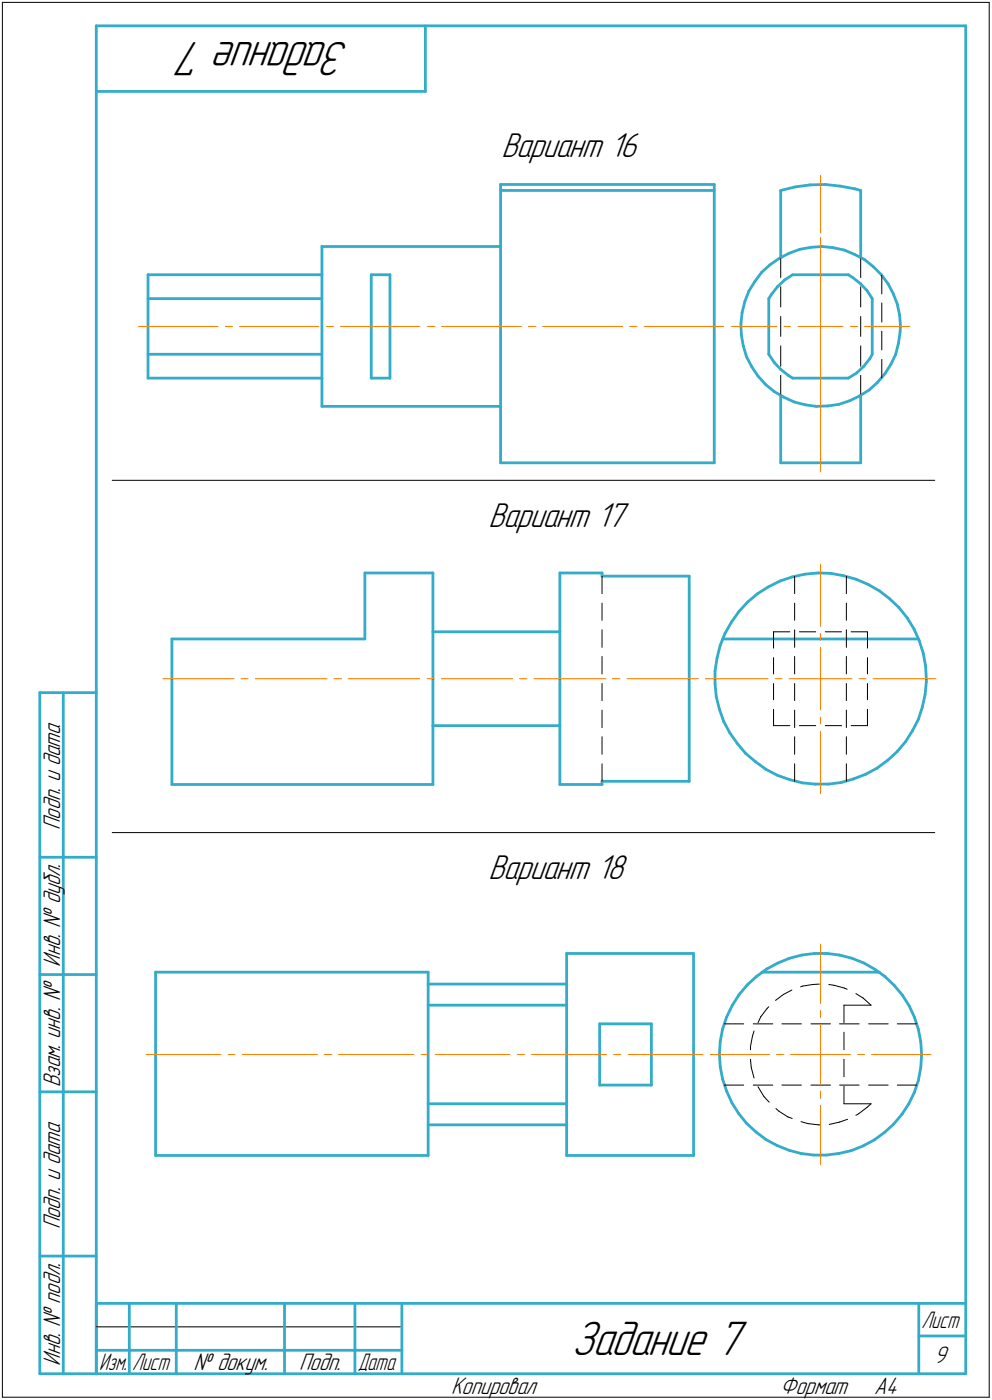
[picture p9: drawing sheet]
<svg xmlns="http://www.w3.org/2000/svg" width="211mm" height="298mm" viewBox="0 0 211 298" stroke-linecap="round" stroke-linejoin="round" font-family="sans-serif">
<g fill="none" stroke="#000" stroke-width=".21">
<path d="M.5 .5v297zM.5 .5h210zM210.5 .5v297zM166.1 54.8v4.3zM183.1 54.8v4.3zM187.6 58.6v4zM166.1 61v4.4zM166.1 67.4v4.2zM166.1 73.7v4.3zM166.1 79.9v4.3zM183.1 61v4.4zM183.1 67.4v4.2z"/>
<path d="M183.1 73.7v4.3zM183.1 79.9v4.3zM187.6 64.5v4.1zM187.6 70.5v4zM187.6 76.5v4zM23.9 102.3h175zM128.1 139.8v3.7zM128.1 134.1v3.7zM128.1 128.4v3.7zM128.1 122.7v3.7zM164.6 134.5h3.5zM164.6 134.5v3.5z"/>
<path d="M169.1 122.7v3.7zM169.1 128.4v3.7zM169.1 134.1v3.7zM169.1 139.8v3.7zM170.1 134.5h3.5zM175.6 134.5h3.5zM180.1 122.7v3.7zM180.1 128.4v3.7zM180.1 134.1v3.7zM180.1 139.8v3.7zM181.1 134.5h3.5zM184.6 134.5v3.5z"/>
<path d="M128.1 156.9v3.7zM128.1 151.2v3.7zM128.1 145.5v3.7zM164.6 154.5h3.5zM164.6 140v3.5zM164.6 145.5v3.5zM164.6 151v3.5zM169.1 145.5v3.7zM169.1 151.2v3.7zM169.1 156.9v3.7zM170.1 154.5h3.5zM175.6 154.5h3.5z"/>
<path d="M180.1 145.5v3.7zM180.1 151.2v3.7zM180.1 156.9v3.7zM181.1 154.5h3.5zM184.6 151v3.5zM184.6 145.5v3.5zM184.6 140v3.5zM23.9 177.3h175zM128.1 162.6v3.8zM169.1 162.6v3.8zM180.1 162.6v3.8zM154.1 218h4.1z"/>
<path d="M160.3 218h4.1zM160.4 219.5l-.3 1.1zM161.9 216.5l-.6 1.3zM163.2 214.7l-1.3 1.8zM163.6 214.4l-.4 .3zM165 213l1.7-1.2zM166.4 218h4.1zM166.7 211.8l1.8-1zM170.3 210.1l.5-.1zM170.8 210l2.2-.4zM172.6 218h4.1zM173 209.6l1.3-.1z"/>
<path d="M176.4 209.6l1.1 .2zM177.5 209.8l2.2 .6zM178.6 218h4.2zM179.6 219.8v3.7zM179.6 214v3.8zM179.6 214h5.7zM179.7 210.4l.6 .3zM182.1 211.6l1.5 .9zM183.6 212.5l1.7 1.5zM184.8 218h4.2zM190.9 218h4.2zM154.1 231.1h4.1z"/>
<path d="M159.7 222.8v.7zM159.7 225.6l.2 1.7zM159.9 227.3l.5 2.2zM160.1 220.6l-.4 2.2zM160.3 231.1h4.1zM161.3 231.4l.1 .2zM161.4 231.6l1.2 1.9zM162.6 233.5l1.1 1.2zM165.1 236.1l.7 .5zM165.8 236.6l1.8 1.2zM166.4 231.1h4.1zM167.6 237.8l1 .4z"/>
<path d="M170.4 238.8l1.6 .5zM172 239.3l2.2 .2zM172.6 231.1h4.1zM174.2 239.5h.2zM176.4 239.4l2.2-.5zM178.6 231.1h4.2zM178.6 238.9l1.7-.6zM179.6 235h5.7zM179.6 231.3v3.7zM179.6 225.6v3.7zM182.1 237.5l.6-.3zM182.7 237.2l1.8-1.4z"/>
<path d="M184.5 235.8l.8-.8zM184.8 231.1h4.2zM190.9 231.1h4.2zM.5 297.5h210zM20.5 282.5h65z"/>
</g>
<g fill="none" stroke="#33acca" stroke-width=".59">
<path d="M20.5 5.5v287zM20.5 5.5h185zM20.5 19.5h70zM90.5 5.5v14zM205.5 5.5v287zM106.5 39.3h45.5zM106.5 39.3v13.2zM152 39.3v59.3zM169.2 39.8l3.2-.4zM172.4 39.4l3.2-.1zM175.6 39.3l3.1 .3zM178.7 39.6l3.2 .6z"/>
<path d="M31.5 58.5v22zM31.5 58.5h37zM68.5 52.5h38zM68.5 52.5v6zM68.5 58.5v22zM79 58.5v22zM79 58.5h4zM83 58.5v22zM106.5 52.5v34zM106.5 40.6h45.5zM160.6 59.9l-1.3 2.1zM162.1 58l1.7-1.6z"/>
<path d="M162.1 58l-1.5 1.9zM163.8 56.4l2-1.4zM165.8 55l2.1-1.1zM166.1 40.6v14.2zM166.1 40.6l3.1-.8zM167 59.6l1.7-1.1zM167.9 53.9l2.3-.8zM168.7 58.5h11.8zM170.2 53.1l2.4-.4zM172.6 52.7l2.3-.2zM174.9 52.5l2.4 .2zM177.3 52.7l2.4 .6z"/>
<path d="M179.7 53.3l2.2 .9zM180.5 58.5l.9 .6zM181.4 59.1l1.6 1.3zM181.9 54.2l2.1 1.1zM181.9 40.2l1.2 .4zM183.1 40.6v14.2zM184 55.3l1.8 1.5zM185.8 56.8l1.7 1.7zM187.5 58.5l1.5 2zM31.5 63.6h37zM31.5 75.4h37zM157.6 68.9l.1 2.4z"/>
<path d="M157.7 71.3l.5 2.4zM157.9 66.5l-.3 2.4zM158.2 73.7l.6 2.2zM158.5 64.2l-.6 2.3zM158.8 75.9l1.1 2.2zM159.3 62l-.8 2.2zM159.9 78.1l1.4 2zM163.6 63.6v11.8zM163.6 75.4l1.2 1.8zM164.2 62.7l-.6 .9zM164.8 77.2l1.3 1.5zM165.4 61l1.6-1.4z"/>
<path d="M165.4 61l-1.2 1.7zM166.1 78.7l1.6 1.2zM167.7 79.9l1 .6zM182.3 79.4l1.5-1.4zM183 60.4l1.5 1.5zM184.5 61.9l1.1 1.7zM185.1 76.4l-1.3 1.6zM185.6 63.6v11.8zM185.6 75.4l-.5 1zM188.3 79.6l-1.6 1.8zM189 60.5l1.1 2.1zM189.6 77.6l-1.3 2z"/>
<path d="M190.1 62.6l.8 2.2zM190.6 75.4l-1 2.2zM190.9 64.8l.5 2.3zM191.2 73.1l-.6 2.3zM191.4 67.1l.2 2.4zM191.5 70.7l-.3 2.4zM191.6 69.5l-.1 1.2zM31.5 80.5h37zM68.5 80.5v6zM68.5 86.5h38zM79 80.5h4zM106.5 86.5v12.1z"/>
<path d="M106.5 98.6h45.5zM161.3 80.1l1.6 1.8zM162.9 81.9l1.9 1.5zM164.8 83.4l2 1.2zM166.1 84.2v14.4zM166.1 98.6h17zM166.8 84.6l2.2 1zM168.7 80.5h11.8zM169 85.6l2.3 .6zM171.3 86.2l2.4 .3zM173.7 86.5l2.4-.1zM176.1 86.4l2.4-.3z"/>
<path d="M178.5 86.1l2.3-.8zM180.5 80.5l1.8-1.1zM180.8 85.3l2.1-1zM182.9 84.3l2-1.2zM183.1 84.2v14.4zM184.9 83.1l1.8-1.7zM36.6 136.1v30.9zM36.6 136.1h41zM77.6 122h14.5zM77.6 122v14.1zM92.1 134.5h27zM92.1 122v12.5z"/>
<path d="M92.1 134.5v20zM119.1 122h9zM119.1 122v12.5zM119.1 134.5v20zM128.1 122.7h18.5zM128.1 122v.7zM146.6 122.7v43.7zM153.2 137.4l-.6 2.7zM153.8 136.1h41.6zM154.3 134.9l-1.1 2.5zM155.6 132.5l-1.3 2.4zM157.2 130.2l-1.6 2.3z"/>
<path d="M159.1 128.2l2.1-1.8zM159.1 128.2l-1.9 2zM161.2 126.4l2.3-1.4zM163.5 125l2.5-1.3zM166 123.7l2.6-.8zM168.6 122.9l2.7-.6zM171.3 122.3l2.8-.3zM174.1 122l2.7 .1zM176.8 122.1l2.7 .5zM179.5 122.6l2.7 .8zM182.2 123.4l2.5 1.1zM184.7 124.5l2.4 1.3z"/>
<path d="M187.1 125.8l2.2 1.7zM189.3 127.5l2 1.9zM191.3 129.4l1.7 2.2zM193 131.6l1.5 2.3zM194.5 133.9l1.1 2.5zM195.6 136.4l.8 2.6zM196.4 139l.5 2.7zM8.5 147.5v145zM8.5 147.5h12zM13.5 147.5v145zM92.1 154.5v12.5zM92.1 154.5h27z"/>
<path d="M119.1 154.5v12.5zM152.1 142.8v2.8zM152.1 145.6l.3 2.7zM152.4 148.3l.7 2.7zM152.6 140.1l-.5 2.7zM153.1 151l.9 2.7zM154 153.7l1.3 2.3zM155.3 156l1.6 2.3zM156.9 158.3l1.8 2.1zM192.7 157.9l-1.8 2.1zM194.1 155.6l-1.4 2.3zM195.4 153.2l-1.3 2.4z"/>
<path d="M196.3 150.5l-.9 2.7zM196.8 147.8l-.5 2.7zM196.9 141.7l.2 2.8zM197.1 145.1l-.3 2.7zM197.1 144.5v.6zM36.6 167h55.5zM119.1 167h9zM128.1 166.4v.6zM128.1 166.4h18.5zM158.7 160.4l2.1 1.8zM160.8 162.2l2.2 1.6zM163 163.8l2.4 1.3z"/>
<path d="M165.4 165.1l2.7 .9zM168.1 166l2.7 .7zM170.8 166.7l2.7 .3zM173.5 167h2.8zM176.3 167l2.7-.4zM179 166.6l2.6-.7zM181.6 165.9l2.6-1.1zM184.2 164.8l2.4-1.2zM186.6 163.6l2.3-1.7zM188.9 161.9l2-1.9zM8.5 182.5h12zM8.5 207.5h12z"/>
<path d="M33.1 207v39zM33.1 207h58zM91.1 209.5h29.5zM91.1 207v2.5zM91.1 209.5v25.5zM91.1 214h29.5zM120.6 203h27zM120.6 203v6.5zM120.6 209.5v25.5zM127.6 218v13.1zM127.6 218h11zM138.6 218v13.1z"/>
<path d="M147.6 203v43zM153.8 219.1l-.6 2.6zM154.6 216.6l-.8 2.5zM155.8 214.1l-1.2 2.5zM157.2 211.8l-1.4 2.3zM159 209.7l2-1.8zM159 209.7l-1.8 2.1zM161 207.9l2.2-1.6zM162.1 207h25zM163.2 206.3l2.3-1.2zM165.5 205.1l2.5-1.1zM168 204l2.6-.6z"/>
<path d="M170.6 203.4l2.7-.4zM173.3 203h2.7zM176 203l2.6 .4zM178.6 203.4l2.7 .6zM181.3 204l2.5 1.1zM183.8 205.1l2.4 1.3zM186.2 206.4l2.1 1.5zM188.3 207.9l1.9 1.9zM190.2 209.8l1.8 2.1zM192 211.9l1.5 2.3zM193.5 214.2l1.1 2.4zM194.6 216.6l.8 2.6z"/>
<path d="M195.4 219.2l.5 2.6zM8.5 232.5h12zM91.1 235v11zM91.1 235h29.5zM91.1 239.5h29.5zM120.6 235v11zM127.6 231.1h11zM153.1 224.5l.1 2.7zM153.2 221.7l-.1 2.8zM153.2 227.2l.6 2.6zM153.8 229.8l.8 2.5zM154.6 232.3l1.1 2.5z"/>
<path d="M155.7 234.8l1.4 2.3zM157.1 237.1l1.7 2.1zM158.8 239.2l2.1 1.8zM191.9 237.2l-1.7 2.2zM193.4 235l-1.5 2.2zM194.6 232.6l-1.2 2.4zM195.4 230l-.8 2.6zM195.9 221.8l.2 2.7zM195.9 227.3l-.5 2.7zM196.1 224.7l-.2 2.6zM196.1 224.5v.2zM33.1 246h58z"/>
<path d="M120.6 246h27zM160.9 241l2.1 1.7zM163 242.7l2.4 1.2zM165.4 243.9l2.5 1zM167.9 244.9l2.5 .7zM170.4 245.6l2.7 .4zM173.1 246h2.8zM175.9 246l2.6-.4zM178.5 245.6l2.6-.6zM181.1 245l2.5-1zM183.6 244l2.4-1.3zM186 242.7l2.2-1.6z"/>
<path d="M188.2 241.1l2-1.7zM8.5 267.5h12zM20.5 277.5h185zM20.5 277.5v15zM27.5 277.5v15zM37.5 277.5v15zM60.5 277.5v15zM75.5 277.5v15zM85.5 277.5v15zM195.5 277.5v15zM8.5 292.5h12zM20.5 292.5h185z"/>
<path d="M20.5 287.5h7zM27.5 287.5h10zM37.5 287.5h23zM60.5 287.5h15zM75.5 287.5h10zM195.5 284.5h10z"/>
</g>
<g fill="none" stroke="#ff8000" stroke-width=".21">
<path d="M174.6 37.3v12.3zM174.6 54.3v12.3zM174.6 51.1v1.6zM174.6 50.5v9.7zM29.5 69.5h16.9zM47.9 69.5h1.5zM51 69.5h16.9zM69.4 69.5h1.6zM72.5 69.5h16.9zM90.9 69.5h1.6zM94 69.5h16.9zM112.4 69.5h1.6z"/>
<path d="M115.5 69.5h17zM133.9 69.5h1.7zM137 69.5h17zM155.6 69.5h9.7zM166.8 69.5h1.4zM169.8 69.5h4.8zM174.6 71.2v12.4zM174.6 68.1v1.6zM174.6 69.5h4.8zM174.6 78.8v9.8zM174.6 75.9v1.5zM174.6 69.5v4.8z"/>
<path d="M174.6 61.7v1.5zM174.6 64.7v4.8zM180.9 69.5h1.6zM183.9 69.5h9.7zM174.6 88.1v12.4zM174.6 85.1v1.6zM174.6 120.1v13.2zM174.6 134.9v1.4zM174.6 137.8v6.7zM34.6 144.5h15.2zM51.3 144.5h1.5zM54.4 144.5h15.2z"/>
<path d="M71 144.5h1.6zM74.1 144.5h15.2zM90.8 144.5h1.6zM93.9 144.5h15.2zM110.6 144.5h1.6zM113.6 144.5h15.3zM130.3 144.5h1.6zM133.4 144.5h15.2zM150.1 144.5h13.3zM164.9 144.5h1.6zM167.9 144.5h6.7zM174.6 155.7v13.3z"/>
<path d="M174.6 152.7v1.5zM174.6 144.5v6.7zM174.6 144.5h6.7zM182.8 144.5h1.4zM185.8 144.5h13.3zM174.6 201v12.7zM174.6 215.2v1.5zM174.6 218.2v6.3zM31.1 224.5h15.9zM48.5 224.5h1.5zM51.6 224.5h16zM69 224.5h1.6z"/>
<path d="M72.1 224.5h16zM89.6 224.5h1.5zM92.6 224.5h15.9zM110.1 224.5h1.5zM113.1 224.5h15.9zM130.6 224.5h1.5zM133.6 224.5h16zM151.1 224.5h12.6zM165.3 224.5h1.5zM168.2 224.5h6.4zM174.6 235.4v12.6zM174.6 232.3v1.5z"/>
<path d="M174.6 224.5v6.4zM174.6 224.5h6.3zM182.5 224.5h1.4zM185.4 224.5h12.7z"/>
</g>
<g fill="#fff" stroke="#fff" stroke-width=".21">
<path d="M106.7 27.9h30.2zM106.7 27.9h30.2zM106.7 28h30.2zM106.7 28.1h30.2zM106.7 28.2h30.2zM106.7 28.3h30.2zM106.7 28.4h30.2zM106.7 28.4h30.2zM106.7 28.5h30.2zM106.7 28.6h30.2zM106.7 28.7h30.2zM106.7 28.8h30.2zM106.7 28.9h30.2zM106.7 29h30.2zM106.7 29h30.2zM106.7 29.1h30.2zM106.7 29.2h30.2zM106.7 29.3h30.2zM106.7 29.4h30.2zM106.7 29.5h30.2zM106.7 29.5h30.2zM106.7 29.6h30.2zM106.7 29.7h30.2zM106.7 29.8h30.2zM106.7 29.9h30.2zM106.7 30h30.2zM106.7 30.1h30.2zM106.7 30.1h30.2zM106.7 30.2h30.2zM106.7 30.3h30.2zM106.7 30.4h30.2zM106.7 30.5h30.2zM106.7 30.6h30.2zM106.7 30.6h30.2zM106.7 30.7h30.2zM106.7 30.8h30.2zM106.7 30.9h30.2zM106.7 31h30.2zM106.7 31.1h30.2zM106.7 31.2h30.2zM106.7 31.2h30.2zM106.7 31.3h30.2zM106.7 31.4h30.2zM106.7 31.5h30.2zM106.7 31.6h30.2zM106.7 31.7h30.2zM106.7 31.7h30.2zM106.7 31.8h30.2zM106.7 31.9h30.2zM106.7 32h30.2zM106.7 32.1h30.2zM106.7 32.2h30.2zM106.7 32.3h30.2zM106.7 32.3h30.2zM106.7 32.4h30.2zM106.7 32.5h30.2zM106.7 32.6h30.2zM106.7 32.7h30.2zM106.7 32.8h30.2zM106.7 32.9h30.2zM106.7 32.9h30.2zM106.7 33h30.2zM106.7 33.1h30.2zM106.7 33.2h30.2zM106.7 33.3h30.2zM106.7 33.4h30.2zM106.7 33.4h30.2zM106.7 33.5h30.2zM106.7 33.6h30.2zM106.7 33.7h30.2zM106.7 33.8h30.2zM106.7 33.9h30.2zM106.7 34h30.2zM106.7 34h30.2zM106.7 34.1h30.2zM106.7 34.2h30.2zM106.7 34.3h30.2zM106.7 34.4h30.2zM106.7 34.5h30.2zM106.7 34.5h30.2zM106.7 34.6h30.2zM106.7 34.7h30.2zM106.7 34.8h30.2zM106.7 34.9h30.2zM106.7 35h30.2z"/>
<path d="M103.9 106.7h30.3zM103.9 106.8h30.3zM103.9 106.8h30.3zM103.9 106.9h30.3zM103.9 107h30.3zM103.9 107.1h30.3zM103.9 107.2h30.3zM103.9 107.3h30.3zM103.9 107.4h30.3zM103.9 107.4h30.3zM103.9 107.5h30.3zM103.9 107.6h30.3zM103.9 107.7h30.3zM103.9 107.8h30.3zM103.9 107.9h30.3zM103.9 107.9h30.3zM103.9 108h30.3zM103.9 108.1h30.3zM103.9 108.2h30.3zM103.9 108.3h30.3zM103.9 108.4h30.3zM103.9 108.5h30.3zM103.9 108.5h30.3zM103.9 108.6h30.3zM103.9 108.7h30.3zM103.9 108.8h30.3zM103.9 108.9h30.3zM103.9 109h30.3zM103.9 109.1h30.3zM103.9 109.1h30.3zM103.9 109.2h30.3zM103.9 109.3h30.3zM103.9 109.4h30.3zM103.9 109.5h30.3zM103.9 109.6h30.3zM103.9 109.6h30.3zM103.9 109.7h30.3zM103.9 109.8h30.3zM103.9 109.9h30.3zM103.9 110h30.3zM103.9 110.1h30.3zM103.9 110.2h30.3zM103.9 110.2h30.3zM103.9 110.3h30.3zM103.9 110.4h30.3zM103.9 110.5h30.3zM103.9 110.6h30.3zM103.9 110.7h30.3zM103.9 110.7h30.3zM103.9 110.8h30.3zM103.9 110.9h30.3zM103.9 111h30.3zM103.9 111.1h30.3zM103.9 111.2h30.3zM103.9 111.3h30.3zM103.9 111.3h30.3zM103.9 111.4h30.3zM103.9 111.5h30.3zM103.9 111.6h30.3zM103.9 111.7h30.3zM103.9 111.8h30.3zM103.9 111.8h30.3zM103.9 111.9h30.3zM103.9 112h30.3zM103.9 112.1h30.3zM103.9 112.2h30.3zM103.9 112.3h30.3zM103.9 112.4h30.3zM103.9 112.4h30.3zM103.9 112.5h30.3zM103.9 112.6h30.3zM103.9 112.7h30.3zM103.9 112.8h30.3zM103.9 112.9h30.3zM103.9 112.9h30.3zM103.9 113h30.3zM103.9 113.1h30.3zM103.9 113.2h30.3zM103.9 113.3h30.3zM103.9 113.4h30.3zM103.9 113.5h30.3zM103.9 113.5h30.3zM103.9 113.6h30.3zM103.9 113.7h30.3z"/>
<path d="M103.9 181.7h30.3zM103.9 181.8h30.3zM103.9 181.9h30.3zM103.9 181.9h30.3zM103.9 182h30.3zM103.9 182.1h30.3zM103.9 182.2h30.3zM103.9 182.3h30.3zM103.9 182.4h30.3zM103.9 182.5h30.3zM103.9 182.5h30.3zM103.9 182.6h30.3zM103.9 182.7h30.3zM103.9 182.8h30.3zM103.9 182.9h30.3zM103.9 183h30.3zM103.9 183h30.3zM103.9 183.1h30.3zM103.9 183.2h30.3zM103.9 183.3h30.3zM103.9 183.4h30.3zM103.9 183.5h30.3zM103.9 183.6h30.3zM103.9 183.6h30.3zM103.9 183.7h30.3zM103.9 183.8h30.3zM103.9 183.9h30.3zM103.9 184h30.3zM103.9 184.1h30.3zM103.9 184.1h30.3zM103.9 184.2h30.3zM103.9 184.3h30.3zM103.9 184.4h30.3zM103.9 184.5h30.3zM103.9 184.6h30.3zM103.9 184.7h30.3zM103.9 184.7h30.3zM103.9 184.8h30.3zM103.9 184.9h30.3zM103.9 185h30.3zM103.9 185.1h30.3zM103.9 185.2h30.3zM103.9 185.3h30.3zM103.9 185.3h30.3zM103.9 185.4h30.3zM103.9 185.5h30.3zM103.9 185.6h30.3zM103.9 185.7h30.3zM103.9 185.8h30.3zM103.9 185.8h30.3zM103.9 185.9h30.3zM103.9 186h30.3zM103.9 186.1h30.3zM103.9 186.2h30.3zM103.9 186.3h30.3zM103.9 186.4h30.3zM103.9 186.4h30.3zM103.9 186.5h30.3zM103.9 186.6h30.3zM103.9 186.7h30.3zM103.9 186.8h30.3zM103.9 186.9h30.3zM103.9 186.9h30.3zM103.9 187h30.3zM103.9 187.1h30.3zM103.9 187.2h30.3zM103.9 187.3h30.3zM103.9 187.4h30.3zM103.9 187.5h30.3zM103.9 187.5h30.3zM103.9 187.6h30.3zM103.9 187.7h30.3zM103.9 187.8h30.3zM103.9 187.9h30.3zM103.9 188h30.3zM103.9 188h30.3zM103.9 188.1h30.3zM103.9 188.2h30.3zM103.9 188.3h30.3zM103.9 188.4h30.3zM103.9 188.5h30.3zM103.9 188.6h30.3zM103.9 188.6h30.3zM103.9 188.7h30.3z"/>
</g>
<g font-size="10.9">
<text x="74.4" y="9" transform="rotate(-180 74.4 9)">Задание 7</text>
<text x="121.6" y="288.5">Задание 7</text>
</g>
<g font-size="7.8">
<text x="106.7" y="33.5">Вариант 16</text>
<text x="103.9" y="112.3">Вариант 17</text>
<text x="103.9" y="187.3">Вариант 18</text>
</g>
<g font-size="5.4">
<text x="12.8" y="176.7" transform="rotate(-90 12.8 176.7)">Подп. и дата</text>
<text x="12.8" y="205.8" transform="rotate(-90 12.8 205.8)">Инв. № дубл.</text>
<text x="12.8" y="231.6" transform="rotate(-90 12.8 231.6)">Взам. инв. №</text>
<text x="12.8" y="261.7" transform="rotate(-90 12.8 261.7)">Подп. и дата</text>
<text x="12.8" y="290.8" transform="rotate(-90 12.8 290.8)">Инв. № подл.</text>
<text x="41.2" y="291.8">№ докум.</text>
<text x="63.6" y="291.8">Подп.</text>
<text x="198.8" y="290.3">9</text>
<text x="96" y="296.8">Копировал</text>
<text x="166" y="296.8">Формат</text>
<text x="186" y="296.8">A4</text>
</g>
<g font-size="5.3">
<text x="196.1" y="282.8">Лист</text>
<text x="21.1" y="291.8">Изм.</text>
<text x="28.1" y="291.8">Лист</text>
<text x="76.1" y="291.8">Дата</text>
</g>
</svg>
